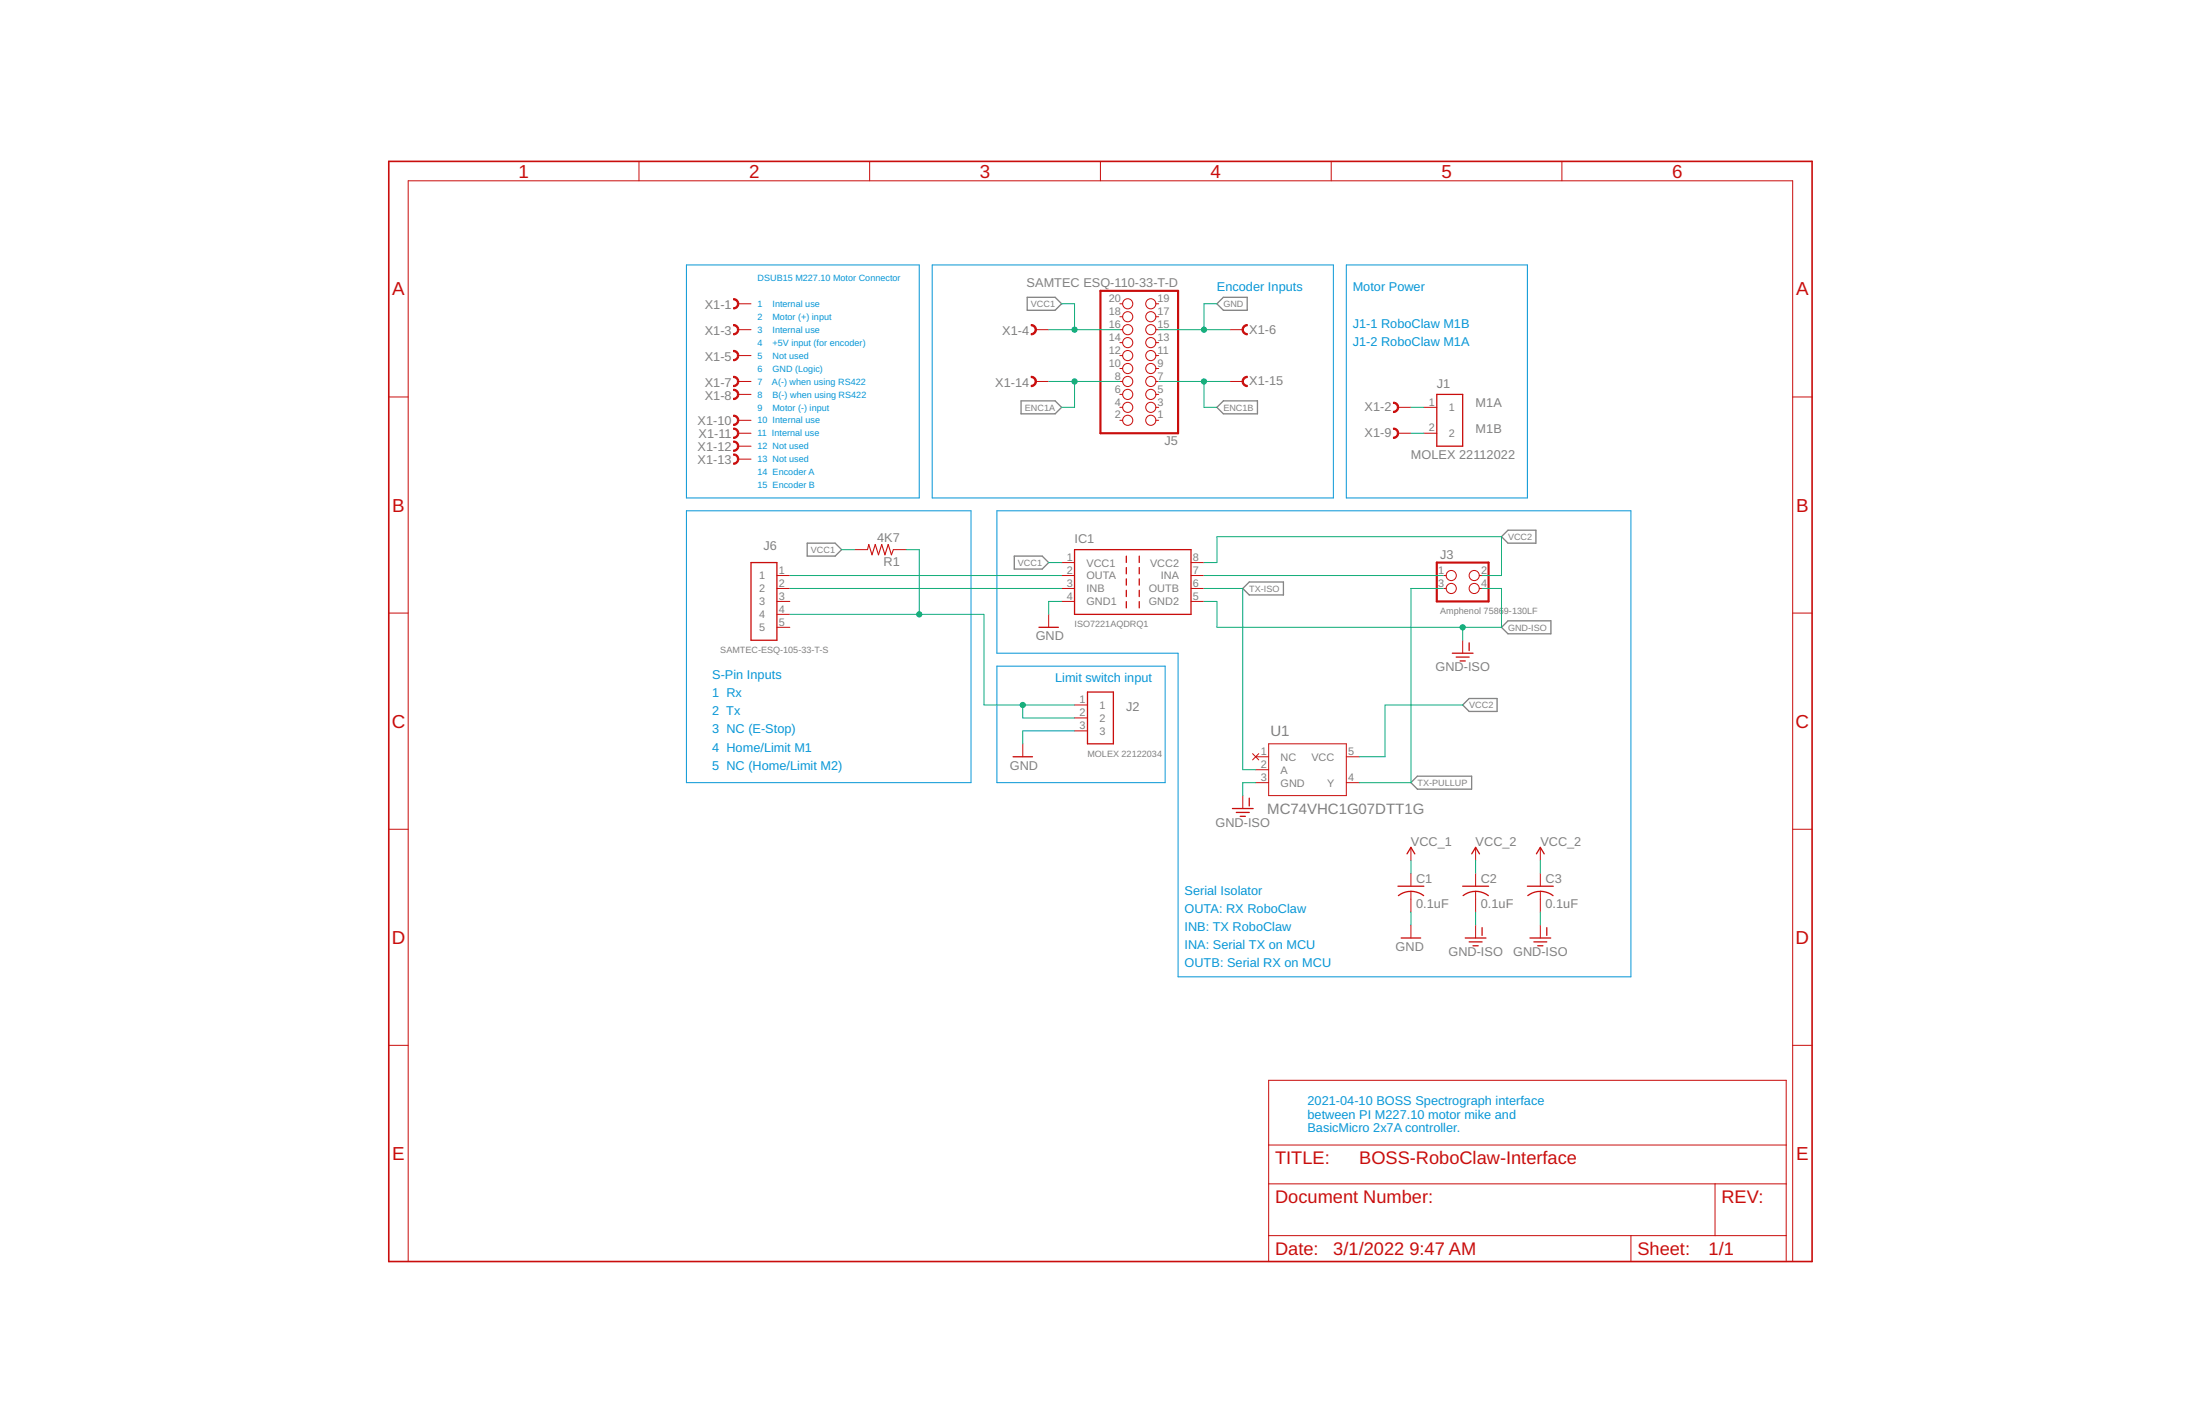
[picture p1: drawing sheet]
<svg xmlns="http://www.w3.org/2000/svg" width="432mm" height="279mm" viewBox="0 0 432 279" stroke-linecap="round" stroke-linejoin="round" font-family="sans-serif">
<path d="M134.7 52h45.7v45.7h-45.7zM183 52h78.7v45.7h-78.7zM264.2 52h35.6v45.7h-35.6zM134.7 100.2h55.9v53.4h-55.9zM195.7 100.2h124.4v91.5h-88.9v-63.5h-35.5zM195.7 130.7h33v22.9h-33z" fill="none" stroke="#0696d7" stroke-width=".2"/>
<path d="M201.6 58.3h5.5l1.3 1.3-1.3 1.3h-5.5zM238.8 59.6l1.3-1.3h4.7v2.6h-4.7zM200.4 78.7h6.7l1.3 1.2-1.3 1.3h-6.7zM238.8 79.9l1.3-1.2h6.7v2.5h-6.7zM158.4 106.6h5.5l1.3 1.2-1.3 1.3h-5.5zM199.1 109.1h5.5l1.2 1.3-1.2 1.3h-5.5zM243.9 115.5l1.3-1.3h6.7v2.5h-6.7zM294.7 105.3l1.3-1.3h5.5v2.6h-5.5zM287.1 138.3l1.3-1.2h5.4v2.5h-5.4zM294.7 123.1l1.3-1.3h8.4v2.6h-8.4zM276.9 153.6l1.3-1.3h10.6v2.5h-10.6z" fill="none" stroke="#808080" stroke-width=".25"/>
<g fill="#c90d0c" stroke="#c90d0c" stroke-width=".2">
<path d="M144 58.6a1.02 1.02 0 0 1 1 1 1.02 1.02 0 0 1-1 1v-.2a.76 .76 0 0 0 .7-.8 .76 .76 0 0 0-.7-.8z" fill-rule="evenodd"/>
<path d="M273.5 78.9a1.02 1.02 0 0 1 1 1 1.02 1.02 0 0 1-1 1v-.2a.76 .76 0 0 0 .8-.8 .76 .76 0 0 0-.8-.7z" fill-rule="evenodd"/>
<path d="M144 63.7a1.02 1.02 0 0 1 1 1 1.02 1.02 0 0 1-1 1v-.3a.76 .76 0 0 0 .7-.7 .76 .76 0 0 0-.7-.8z" fill-rule="evenodd"/>
<path d="M202.4 63.7a1.02 1.02 0 0 1 1 1 1.02 1.02 0 0 1-1 1v-.3a.76 .76 0 0 0 .8-.7 .76 .76 0 0 0-.8-.8z" fill-rule="evenodd"/>
<path d="M144 68.7a1.02 1.02 0 0 1 1 1.1 1.02 1.02 0 0 1-1 1v-.3a.76 .76 0 0 0 .7-.7 .76 .76 0 0 0-.7-.8z" fill-rule="evenodd"/>
<path d="M244.1 63.9l.7-.2v.2a.76 .76 0 0 0-.7 .8 .76 .76 0 0 0 .7 .7v.3a1.02 1.02 0 0 1-1-.7 1.02 1.02 0 0 1 .3-1.1z" fill-rule="evenodd"/>
<path d="M144 73.8a1.02 1.02 0 0 1 1 1 1.02 1.02 0 0 1-1 1.1v-.3a.76 .76 0 0 0 .7-.8 .76 .76 0 0 0-.7-.7z" fill-rule="evenodd"/>
<path d="M144 76.4a1.02 1.02 0 0 1 1 1 1.02 1.02 0 0 1-1 1v-.3a.76 .76 0 0 0 .7-.7 .76 .76 0 0 0-.7-.8z" fill-rule="evenodd"/>
<path d="M273.5 84a1.02 1.02 0 0 1 1 1 1.02 1.02 0 0 1-1 1v-.2a.76 .76 0 0 0 .8-.8 .76 .76 0 0 0-.8-.8z" fill-rule="evenodd"/>
<path d="M144 81.4a1.02 1.02 0 0 1 1 1.1 1.02 1.02 0 0 1-1 1v-.3a.76 .76 0 0 0 .7-.7 .76 .76 0 0 0-.7-.8z" fill-rule="evenodd"/>
<path d="M144 84a1.02 1.02 0 0 1 1 1 1.02 1.02 0 0 1-1 1v-.2a.76 .76 0 0 0 .7-.8 .76 .76 0 0 0-.7-.8z" fill-rule="evenodd"/>
<path d="M144 86.5a1.02 1.02 0 0 1 1 1 1.02 1.02 0 0 1-1 1.1v-.3a.76 .76 0 0 0 .7-.8 .76 .76 0 0 0-.7-.7z" fill-rule="evenodd"/>
<path d="M144 89.1a1.02 1.02 0 0 1 1 1 1.02 1.02 0 0 1-1 1v-.3a.76 .76 0 0 0 .7-.7 .76 .76 0 0 0-.7-.8z" fill-rule="evenodd"/>
<path d="M202.4 73.8a1.02 1.02 0 0 1 1 1 1.02 1.02 0 0 1-1 1.1v-.3a.76 .76 0 0 0 .8-.8 .76 .76 0 0 0-.8-.7z" fill-rule="evenodd"/>
<path d="M244.1 74.1l.7-.3v.3a.76 .76 0 0 0-.7 .7 .76 .76 0 0 0 .7 .8v.3a1.02 1.02 0 0 1-1-.7 1.02 1.02 0 0 1 .3-1.1z" fill-rule="evenodd"/>
</g>
<g fill="none" stroke="#c90d0c" stroke-width=".2">
<path d="M125.4 31.7v3.8M170.7 31.7v3.8M216 31.7v3.8M261.3 31.7v3.8M306.6 31.7v3.8M144.9 59.6h2.5M219.8 59.6h.5M226.8 59.6h.6M76.3 77.9h3.8M144.9 64.7h2.5M144.9 69.8h2.5M144.9 74.8h2.5"/>
<path d="M144.9 77.4h2.5M203.3 64.7h2.5M203.3 74.8h2.5M219.8 79.9h.5M219.8 64.7h.5M219.8 69.8h.5M219.8 74.8h.5M219.8 77.4h.5M219.8 72.3h.5M219.8 67.2h.5M219.8 62.1h.5M226.8 79.9h.6"/>
<path d="M226.8 64.7h.6M226.8 69.8h.6M226.8 74.8h.6M226.8 77.4h.6M226.8 72.3h.6M226.8 67.2h.6M226.8 62.1h.6M241.4 64.7h2.5M241.4 74.8h2.5M274.4 79.9h2.5M279.5 79.9h2.5M351.9 77.9h3.8"/>
<path d="M144.9 85h2.5M144.9 82.5h2.5M144.9 87.5h2.5M144.9 90.1h2.5M219.8 82.5h.5M226.8 82.5h.6M274.4 85h2.5M279.5 85h2.5M152.5 118h2.5M152.5 112.9h2.5M152.5 115.5h2.5M167.7 107.8h2.6"/>
<path d="M175.3 107.8h2.6M208.4 110.4h2.5M208.4 118h2.5M208.4 112.9h2.5M208.4 115.5h2.5M233.8 110.4h2.5M233.8 118h2.5M233.8 112.9h2.5M233.8 115.5h2.5M283.3 112.9h.5M283.3 115.5h.5M290.3 112.9h.6"/>
<path d="M290.3 115.5h.6M76.3 120.3h3.8M152.5 120.5h2.5M152.5 123.1h2.5M205.8 120.5v2.6M210.9 138.3h2.5M287.1 125.6v2.6M351.9 120.3h3.8M200.7 145.9v2.6M210.9 143.4h2.5M210.9 140.9h2.5M243.9 156.1v2.5"/>
<path d="M245.9 147.9l1.2 1.2M246.5 148.5h2.5M246.5 151h2.5M246.5 153.6h2.5M247.1 147.9l-1.2 1.2M249 145.9h15.2v10.2h-15.2zM264.2 148.5h2.6M264.2 153.6h2.6M76.3 162.7h3.8M276.9 166.3v2.5M276.9 171.3v2.6M276.9 174.9v4.1"/>
<path d="M289.6 166.3v2.5M289.6 171.3v2.6M289.6 174.9v4.1M302.3 166.3v2.5M302.3 171.3v2.6M302.3 174.9v4.1M351.9 162.7h3.8M276.9 181.5v2.5M289.6 181.5v2.5M302.3 181.5v2.5M76.3 205.1h3.8M249 212h101.6v35.5h-101.6z"/>
<path d="M351.9 205.1h3.8M249 232.3h101.6M249 224.7h101.6M336.6 232.3v10.1M80.1 247.5v-212h271.8v212M249 242.4h101.6M320.1 242.4v5.1"/>
<circle cx="221.3" cy="59.6" r=".99"/>
<circle cx="225.9" cy="59.6" r=".99"/>
<circle cx="221.3" cy="62.1" r=".99"/>
<circle cx="221.3" cy="79.9" r=".99"/>
<circle cx="221.3" cy="77.4" r=".99"/>
<circle cx="221.3" cy="74.8" r=".99"/>
<circle cx="221.3" cy="72.3" r=".99"/>
<circle cx="221.3" cy="69.8" r=".99"/>
<circle cx="221.3" cy="67.2" r=".99"/>
<circle cx="221.3" cy="64.7" r=".99"/>
<circle cx="225.9" cy="79.9" r=".99"/>
<circle cx="225.9" cy="69.8" r=".99"/>
<circle cx="225.9" cy="77.4" r=".99"/>
<circle cx="225.9" cy="72.3" r=".99"/>
<circle cx="225.9" cy="67.2" r=".99"/>
<circle cx="225.9" cy="74.8" r=".99"/>
<circle cx="225.9" cy="64.7" r=".99"/>
<circle cx="225.9" cy="62.1" r=".99"/>
<circle cx="221.3" cy="82.5" r=".99"/>
<circle cx="225.9" cy="82.5" r=".99"/>
<circle cx="284.8" cy="115.5" r=".99"/>
<circle cx="284.8" cy="112.9" r=".99"/>
<circle cx="289.3" cy="115.5" r=".99"/>
<circle cx="289.3" cy="112.9" r=".99"/>
</g>
<g fill="none" stroke="#c90d0c" stroke-width=".25">
<path d="M282 77.4h5.1v10.1h-5.1zM147.4 110.4h5.1v15.2h-5.1zM210.9 107.8h22.9v12.7h-22.9zM221.1 109.1v1.3M221.1 111.4v1.2M221.1 113.6v1.2M221.1 115.8v1.3M221.1 118v1.3M223.6 109.1v1.3M223.6 111.4v1.2M223.6 113.6v1.2M223.6 115.8v1.3"/>
<path d="M223.6 118v1.3M203.9 123.1h3.8M213.4 135.8h5.1v10.1h-5.1zM285.1 128.2h4M285.8 128.9h2.6M286.6 129.7h1M288.4 126.1v1.6M198.8 148.5h3.8M241.9 158.6h4.1M242.7 159.4h2.5M245.2 156.6v1.5M243.4 160.2h1"/>
<path d="M274.4 173.9h5.1M274.5 175.7a4 4 0 0 1 4.9 0M276.2 167.5l.7-1.2 .8 1.2M287.1 173.9h5.1M287.2 175.7a4 4 0 0 1 4.9 0M288.9 167.5l.7-1.2 .8 1.2M299.8 173.9h5.1M299.9 175.7a4 4 0 0 1 4.9 0M301.6 167.5l.7-1.2 .8 1.2M275 184h3.8M287.6 184h4.1M288.4 184.8h2.5"/>
<path d="M289.1 185.6h1M290.9 182v1.5M300.3 184h4.1M301.1 184.8h2.5M301.8 185.6h1M303.6 182v1.5"/>
</g>
<path d="M216 57.1h15.2v27.9h-15.2zM282 110.4h10.2v7.6h-10.2z" fill="none" stroke="#c90d0c" stroke-width=".42"/>
<path d="M76.3 31.7h279.4v215.8h-279.4z" fill="none" stroke="#c90d0c" stroke-width=".32"/>
<path d="M170.3 107.8l.2-1 .7 2.1 .6-2.1 .6 2.1 .7-2.1 .6 2.1 .6-2.1 .7 2.1 .3-1.1" fill="none" stroke="#c90d0c" stroke-width=".21"/>
<g fill="none" stroke="#0dab76" stroke-width=".2">
<path d="M208.4 59.6h2.5v5.1M238.8 59.6h-2.5v5.1M205.8 64.7h14M205.8 74.8h14M210.9 74.8v5.1h-2.5M227.4 64.7h14M227.4 74.8h14M236.3 74.8v5.1h2.5M276.9 79.9h2.6M276.9 85h2.6M155 112.9h53.4M155 115.5h53.4"/>
<path d="M165.2 107.8h2.5M177.9 107.8h2.5v12.7M205.8 110.4h2.6M208.4 118h-2.6v2.5M236.3 112.9h47M236.3 110.4h2.5v-5.1h55.9v7.6h-3.8M236.3 115.5h7.6v35.5h2.6M283.3 115.5h-6.4v38.1h-10.1M290.9 115.5h3.8v7.6h-55.9v-5.1h-2.5M155 120.5h38.1v17.8h17.8M200.7 138.3v2.6h10.2M287.1 138.3h-15.3v10.2h-5"/>
<path d="M287.1 123.1v2.5M210.9 143.4h-10.2v2.5M246.5 153.6h-2.6v2.5M276.9 168.8v2.5M276.9 179v2.5M289.6 168.8v2.5M289.6 179v2.5M302.3 168.8v2.5M302.3 179v2.5"/>
</g>
<g fill="#0dab76" stroke="#0dab76" stroke-width=".2">
<circle cx="236.3" cy="64.7" r=".51"/>
<circle cx="200.7" cy="138.3" r=".51"/>
<circle cx="180.4" cy="120.5" r=".51"/>
<circle cx="210.9" cy="64.7" r=".51"/>
<circle cx="287.1" cy="123.1" r=".51"/>
<circle cx="210.9" cy="74.8" r=".51"/>
<circle cx="236.3" cy="74.8" r=".51"/>
</g>
<g font-size="3.7" fill="#c90d0c">
<text x="101.7" y="34.9">1</text>
<text x="147" y="34.9">2</text>
<text x="192.3" y="34.9">3</text>
<text x="237.6" y="34.9">4</text>
<text x="282.9" y="34.9">5</text>
<text x="328.2" y="34.9">6</text>
<text x="77" y="58">A</text>
<text x="352.5" y="58">A</text>
<text x="77" y="100.4">B</text>
<text x="352.5" y="100.4">B</text>
<text x="76.9" y="142.8">C</text>
<text x="352.4" y="142.8">C</text>
<text x="76.9" y="185.2">D</text>
<text x="352.4" y="185.2">D</text>
<text x="77" y="227.6">E</text>
<text x="352.5" y="227.6">E</text>
</g>
<g font-size="3.6" fill="#c90d0c">
<text x="250.3" y="228.5">TITLE:</text>
<text x="266.8" y="228.5">BOSS-RoboClaw-Interface</text>
<text x="250.3" y="236.1">Document Number:</text>
<text x="337.9" y="236.1">REV:</text>
<text x="250.3" y="246.3">Date:</text>
<text x="261.7" y="246.3">3/1/2022</text>
<text x="276.6" y="246.3">9:47 AM</text>
<text x="321.4" y="246.3">Sheet:</text>
<text x="335.3" y="246.3">1/1</text>
</g>
<g font-size="2.9" fill="#808080">
<text x="249.4" y="144.4">U1</text>
<text x="248.7" y="159.7">MC74VHC1G07DTT1G</text>
</g>
<g font-size="2.5" fill="#808080">
<text x="201.5" y="56.3">SAMTEC ESQ-110-33-T-D</text>
<text x="138.3" y="60.6">X1-1</text>
<text x="138.3" y="65.7">X1-3</text>
<text x="196.7" y="65.7">X1-4</text>
<text x="245.2" y="65.4">X1-6</text>
<text x="138.3" y="70.8">X1-5</text>
<text x="138.3" y="75.9">X1-7</text>
<text x="195.3" y="75.9">X1-14</text>
<text x="245.2" y="75.6">X1-15</text>
<text x="282" y="76.1">J1</text>
<text x="136.9" y="83.5">X1-10</text>
<text x="138.3" y="78.4">X1-8</text>
<text x="267.8" y="80.7">X1-2</text>
<text x="289.6" y="79.9">M1A</text>
<text x="136.9" y="88.6">X1-12</text>
<text x="137.1" y="86">X1-11</text>
<text x="228.6" y="87.4">J5</text>
<text x="267.8" y="85.8">X1-9</text>
<text x="289.6" y="85">M1B</text>
<text x="136.9" y="91.1">X1-13</text>
<text x="276.9" y="90.1">MOLEX 22112022</text>
<text x="149.8" y="107.9">J6</text>
<text x="172.2" y="106.3">4K7</text>
<text x="210.9" y="106.6">IC1</text>
<text x="173.4" y="111.1">R1</text>
<text x="282.6" y="109.8">J3</text>
<text x="203.3" y="125.6">GND</text>
<text x="281.8" y="131.7">GND-ISO</text>
<text x="221.1" y="139.6">J2</text>
<text x="198.2" y="151">GND</text>
<text x="238.6" y="162.2">GND-ISO</text>
<text x="276.9" y="166">VCC_1</text>
<text x="289.6" y="166">VCC_2</text>
<text x="302.3" y="166">VCC_2</text>
<text x="277.9" y="173.2">C1</text>
<text x="290.6" y="173.2">C2</text>
<text x="303.3" y="173.2">C3</text>
<text x="277.9" y="178.1">0.1uF</text>
<text x="290.6" y="178.1">0.1uF</text>
<text x="303.3" y="178.1">0.1uF</text>
<text x="273.9" y="186.6">GND</text>
<text x="284.3" y="187.6">GND-ISO</text>
<text x="297" y="187.6">GND-ISO</text>
</g>
<g font-size="2.5" fill="#0696d7">
<text x="238.8" y="57.1">Encoder Inputs</text>
<text x="265.5" y="57.2">Motor Power</text>
<text x="265.5" y="64.3">J1-1 RoboClaw M1B</text>
<text x="265.5" y="67.9">J1-2 RoboClaw M1A</text>
<text x="139.8" y="133.2">S-Pin Inputs</text>
<text x="139.8" y="136.8">1 Rx</text>
<text x="207.1" y="133.9">Limit switch input</text>
<text x="139.8" y="140.4">2 Tx</text>
<text x="139.8" y="143.9">3 NC (E-Stop)</text>
<text x="139.8" y="147.5">4 Home/Limit M1</text>
<text x="139.8" y="151">5 NC (Home/Limit M2)</text>
<text x="232.5" y="175.5">Serial Isolator</text>
<text x="232.5" y="179.1">OUTA: RX RoboClaw</text>
<text x="232.5" y="182.6">INB: TX RoboClaw</text>
<text x="232.5" y="186.2">INA: Serial TX on MCU</text>
<text x="232.5" y="189.8">OUTB: Serial RX on MCU</text>
<text x="256.6" y="216.8">2021-04-10 BOSS Spectrograph interface</text>
<text x="256.6" y="219.5">between PI M227.10 motor mike and</text>
<text x="256.6" y="222.1">BasicMicro 2x7A controller.</text>
</g>
<g font-size="2.1" fill="#808080">
<text x="217.6" y="59.2">20</text>
<text x="227.2" y="59.2">19</text>
<text x="217.6" y="64.3">16</text>
<text x="217.6" y="61.8">18</text>
<text x="227.2" y="64.3">15</text>
<text x="227.2" y="61.8">17</text>
<text x="217.6" y="71.9">10</text>
<text x="217.6" y="69.4">12</text>
<text x="217.6" y="66.9">14</text>
<text x="227.2" y="71.9">9</text>
<text x="227.2" y="69.4">11</text>
<text x="227.2" y="66.9">13</text>
<text x="218.8" y="77">6</text>
<text x="218.8" y="74.5">8</text>
<text x="227.2" y="77">5</text>
<text x="227.2" y="74.5">7</text>
<text x="218.8" y="82.1">2</text>
<text x="218.8" y="79.6">4</text>
<text x="227.2" y="82.1">1</text>
<text x="227.2" y="79.6">3</text>
<text x="280.5" y="79.6">1</text>
<text x="284.3" y="80.7">1</text>
<text x="280.5" y="84.6">2</text>
<text x="284.3" y="85.8">2</text>
<text x="149" y="113.7">1</text>
<text x="152.8" y="112.6">1</text>
<text x="209.4" y="110">1</text>
<text x="209.4" y="112.6">2</text>
<text x="213.2" y="111.2">VCC1</text>
<text x="213.2" y="113.7">OUTA</text>
<text x="225.7" y="111.2">VCC2</text>
<text x="227.9" y="113.7">INA</text>
<text x="234.1" y="110">8</text>
<text x="234.1" y="112.6">7</text>
<text x="282.3" y="112.6">1</text>
<text x="290.7" y="112.6">2</text>
<text x="149" y="116.2">2</text>
<text x="149" y="118.8">3</text>
<text x="152.8" y="115.1">2</text>
<text x="152.8" y="117.7">3</text>
<text x="209.4" y="117.7">4</text>
<text x="209.4" y="115.1">3</text>
<text x="213.2" y="118.8">GND1</text>
<text x="213.2" y="116.2">INB</text>
<text x="225.5" y="118.8">GND2</text>
<text x="225.5" y="116.2">OUTB</text>
<text x="234.1" y="117.7">5</text>
<text x="234.1" y="115.1">6</text>
<text x="282.3" y="115.1">3</text>
<text x="290.7" y="115.1">4</text>
<text x="149" y="121.3">4</text>
<text x="149" y="123.9">5</text>
<text x="152.8" y="120.2">4</text>
<text x="152.8" y="122.7">5</text>
<text x="211.9" y="138">1</text>
<text x="211.9" y="143">3</text>
<text x="211.9" y="140.5">2</text>
<text x="215.8" y="141.6">2</text>
<text x="215.8" y="139.1">1</text>
<text x="215.8" y="144.2">3</text>
<text x="247.5" y="148.1">1</text>
<text x="251.3" y="149.2">NC</text>
<text x="257.4" y="149.2">VCC</text>
<text x="264.6" y="148.1">5</text>
<text x="247.5" y="150.7">2</text>
<text x="247.5" y="153.2">3</text>
<text x="251.3" y="151.8">A</text>
<text x="251.3" y="154.3">GND</text>
<text x="260.5" y="154.3">Y</text>
<text x="264.6" y="153.2">4</text>
</g>
<g font-size="1.8" fill="#0696d7">
<text x="148.7" y="55.2">DSUB15 M227.10 Motor Connector</text>
<text x="148.7" y="60.2">1</text>
<text x="148.7" y="62.8">2</text>
<text x="148.7" y="65.3">3</text>
<text x="151.6" y="60.2">Internal use</text>
<text x="151.6" y="62.8">Motor (+) input</text>
<text x="151.6" y="65.3">Internal use</text>
<text x="148.7" y="67.9">4</text>
<text x="148.7" y="70.4">5</text>
<text x="151.6" y="67.9">+5V input (for encoder)</text>
<text x="151.6" y="70.4">Not used</text>
<text x="148.7" y="72.9">6</text>
<text x="148.7" y="75.5">7</text>
<text x="151.5" y="75.5">A(-) when using RS422</text>
<text x="151.6" y="72.9">GND (Logic)</text>
<text x="148.7" y="78">8</text>
<text x="148.7" y="80.6">9</text>
<text x="148.7" y="83.1">10 Internal use</text>
<text x="151.6" y="78">B(-) when using RS422</text>
<text x="151.6" y="80.6">Motor (-) input</text>
<text x="148.7" y="85.6">11 Internal use</text>
<text x="148.7" y="88.2">12 Not used</text>
<text x="148.7" y="90.7">13 Not used</text>
<text x="148.7" y="93.3">14 Encoder A</text>
<text x="148.7" y="95.8">15 Encoder B</text>
</g>
<g font-size="1.8" fill="#808080">
<text x="202.3" y="60.2">VCC1</text>
<text x="240.1" y="60.2">GND</text>
<text x="201.1" y="80.6">ENC1A</text>
<text x="240.1" y="80.6">ENC1B</text>
<text x="296" y="105.9">VCC2</text>
<text x="159.2" y="108.5">VCC1</text>
<text x="199.8" y="111">VCC1</text>
<text x="245.2" y="116.1">TX-ISO</text>
<text x="210.9" y="123.1">ISO7221AQDRQ1</text>
<text x="282.6" y="120.5">Amphenol 7586</text>
<text x="295.2" y="120.5">9-130LF</text>
<text x="296" y="123.7">GND-ISO</text>
<text x="141.4" y="128.2">SAMTEC-ESQ-105-33-T-S</text>
<text x="288.4" y="139">VCC2</text>
<text x="213.4" y="148.5">MOLEX 22122034</text>
<text x="278.2" y="154.2">TX-PULLUP</text>
</g>
</svg>
